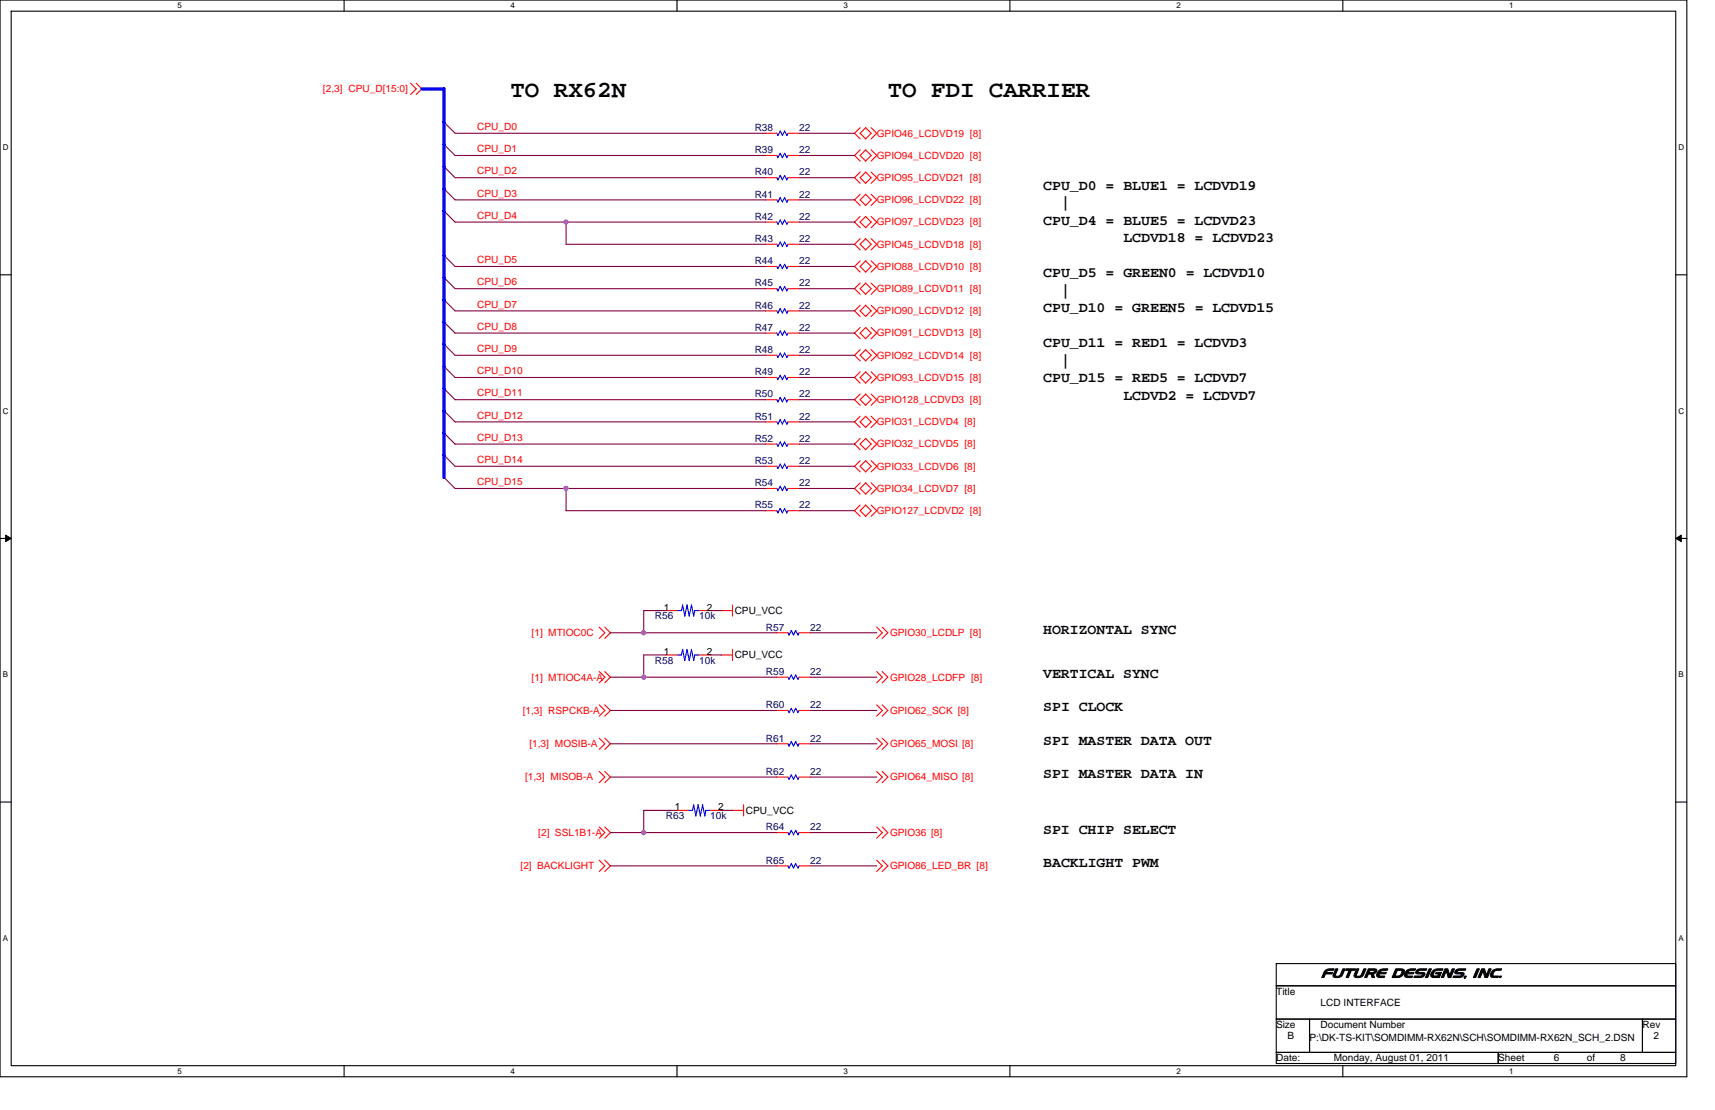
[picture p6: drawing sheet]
<svg xmlns="http://www.w3.org/2000/svg" width="432mm" height="279mm" viewBox="0 0 432 279" stroke-linecap="round" stroke-linejoin="round" font-family="sans-serif">
<path d="M0 0h424.7v271h-424.7zM2.8 2.8h419.1v265.4h-419.1z" fill="none" stroke="#000" stroke-width=".28"/>
<g fill="#fff">
<path d="M44.7 .3h1.1v2.2h-1.1z"/>
<path d="M44.7 268.5h1.1v2.3h-1.1z"/>
</g>
<path d="M86.6 0v2.8M86.6 268.2v2.8" fill="none" stroke="#000" stroke-width=".28"/>
<g fill="#fff">
<path d="M128.5 .3h1.2v2.2h-1.2z"/>
<path d="M128.5 268.5h1.2v2.3h-1.2z"/>
</g>
<path d="M170.5 0v2.8M170.5 268.2v2.8" fill="none" stroke="#000" stroke-width=".28"/>
<g fill="#fff">
<path d="M212.4 .3h1.1v2.2h-1.1z"/>
<path d="M212.4 268.5h1.1v2.3h-1.1z"/>
</g>
<path d="M254.3 0v2.8M254.3 268.2v2.8" fill="none" stroke="#000" stroke-width=".28"/>
<g fill="#fff">
<path d="M296.2 .3h1.1v2.2h-1.1z"/>
<path d="M296.2 268.5h1.1v2.3h-1.1z"/>
</g>
<path d="M338.1 0v2.8M338.1 268.2v2.8" fill="none" stroke="#000" stroke-width=".28"/>
<g fill="#fff">
<path d="M380 .3h1.1v2.2h-1.1z"/>
<path d="M380 268.5h1.1v2.3h-1.1z"/>
<path d="M.7 36h1.5v2.2h-1.5z"/>
<path d="M422.6 36h1.5v2.2h-1.5z"/>
<path d="M.7 102.3h1.5v2.3h-1.5z"/>
<path d="M422.6 102.3h1.5v2.3h-1.5z"/>
</g>
<path d="M0 69.2h2.8M421.9 69.2h2.8" fill="none" stroke="#000" stroke-width=".28"/>
<g fill="#fff">
<path d="M.7 168.7h1.4v2.2h-1.4z"/>
<path d="M422.6 168.7h1.3v2.2h-1.3z"/>
</g>
<path d="M0 135.5h2.8M421.9 135.5h2.8" fill="none" stroke="#000" stroke-width=".28"/>
<path d="M1.4 134.7l1.4 .8-1.4 .8zM421.9 135.5l1.4-.8v1.6z" fill="#000" stroke="#000" stroke-width=".25"/>
<g fill="#fff">
<path d="M.7 235.1h1.4v2.2h-1.4z"/>
<path d="M422.6 235.1h1.4v2.2h-1.4z"/>
</g>
<path d="M0 201.9h2.8M421.9 201.9h2.8M321.3 242.5h100.6v5.6h-100.6zM321.3 248.1h100.6v8.4h-100.6zM321.3 256.5h8.4v8.4h-8.4zM329.7 256.5h83.8v8.4h-83.8zM413.5 256.5h8.4v8.4h-8.4zM321.3 264.9h55.9v2.8h-55.9zM377.2 264.9h44.7v2.8h-44.7z" fill="none" stroke="#000" stroke-width=".28"/>
<g fill="none" stroke="#f00" stroke-width=".28">
<path d="M103.4 21l1.4 1.4-1.4 1.4M104.8 21l1.4 1.4-1.4 1.4M192.8 39.1h2.8M192.8 33.5h2.8M198.4 39.1h2.8M198.4 33.5h2.8M216.6 32.1l-1.4 1.4 1.4 1.5M216.6 37.7l-1.4 1.4 1.4 1.5M217.9 32.1l1.5 1.4-1.5 1.5M217.9 37.7l1.5 1.4-1.5 1.5M218 32.1l-1.4 1.4 1.4 1.5M218 37.7l-1.4 1.4 1.4 1.5"/>
<path d="M219.3 37.7l1.4 1.4-1.4 1.5M219.3 32.1l1.4 1.4-1.4 1.5M192.8 50.3h2.8M192.8 55.9h2.8M192.8 44.7h2.8M198.4 50.3h2.8M198.4 55.9h2.8M198.4 44.7h2.8M216.6 43.3l-1.4 1.4 1.4 1.4M216.6 48.9l-1.4 1.4 1.4 1.4M216.6 54.5l-1.4 1.4 1.4 1.4M217.9 43.3l1.5 1.4-1.5 1.4"/>
<path d="M217.9 48.9l1.5 1.4-1.5 1.4M217.9 54.5l1.5 1.4-1.5 1.4M218 43.3l-1.4 1.4 1.4 1.4M218 48.9l-1.4 1.4 1.4 1.4M218 54.5l-1.4 1.4 1.4 1.4M219.3 43.3l1.4 1.4-1.4 1.4M219.3 54.5l1.4 1.4-1.4 1.4M219.3 48.9l1.4 1.4-1.4 1.4M192.8 67.1h2.8M192.8 61.5h2.8M192.8 78.3h2.8M192.8 72.7h2.8"/>
<path d="M198.4 67.1h2.8M198.4 61.5h2.8M198.4 78.3h2.8M198.4 72.7h2.8M216.6 71.2l-1.4 1.5 1.4 1.4M216.6 65.7l-1.4 1.4 1.4 1.4M216.6 76.8l-1.4 1.5 1.4 1.4M216.6 60.1l-1.4 1.4 1.4 1.4M217.9 71.2l1.5 1.5-1.5 1.4M217.9 76.8l1.5 1.5-1.5 1.4M217.9 60.1l1.5 1.4-1.5 1.4M217.9 65.7l1.5 1.4-1.5 1.4"/>
<path d="M218 71.2l-1.4 1.5 1.4 1.4M218 76.8l-1.4 1.5 1.4 1.4M218 60.1l-1.4 1.4 1.4 1.4M218 65.7l-1.4 1.4 1.4 1.4M219.3 65.7l1.4 1.4-1.4 1.4M219.3 76.8l1.4 1.5-1.4 1.4M219.3 71.2l1.4 1.5-1.4 1.4M219.3 60.1l1.4 1.4-1.4 1.4M192.8 95h2.8M192.8 89.4h2.8M192.8 83.8h2.8M198.4 95h2.8"/>
<path d="M198.4 89.4h2.8M198.4 83.8h2.8M216.6 82.4l-1.4 1.4 1.4 1.5M216.6 88l-1.4 1.4 1.4 1.4M216.6 93.6l-1.4 1.4 1.4 1.4M216.6 99.2l-1.4 1.4 1.4 1.4M217.9 82.4l1.5 1.4-1.5 1.5M217.9 88l1.5 1.4-1.5 1.4M217.9 93.6l1.5 1.4-1.5 1.4M217.9 99.2l1.5 1.4-1.5 1.4M218 93.6l-1.4 1.4 1.4 1.4M218 82.4l-1.4 1.4 1.4 1.5"/>
<path d="M218 88l-1.4 1.4 1.4 1.4M218 99.2l-1.4 1.4 1.4 1.4M219.3 82.4l1.4 1.4-1.4 1.5M219.3 88l1.4 1.4-1.4 1.4M219.3 99.2l1.4 1.4-1.4 1.4M219.3 93.6l1.4 1.4-1.4 1.4M192.8 117.4h2.8M192.8 106.2h2.8M192.8 100.6h2.8M192.8 111.8h2.8M198.4 117.4h2.8M198.4 106.2h2.8"/>
<path d="M198.4 100.6h2.8M198.4 111.8h2.8M216.6 104.8l-1.4 1.4 1.4 1.4M216.6 110.4l-1.4 1.4 1.4 1.4M216.6 116l-1.4 1.4 1.4 1.4M217.9 110.4l1.5 1.4-1.5 1.4M217.9 104.8l1.5 1.4-1.5 1.4M217.9 116l1.5 1.4-1.5 1.4M218 104.8l-1.4 1.4 1.4 1.4M218 110.4l-1.4 1.4 1.4 1.4M218 116l-1.4 1.4 1.4 1.4M219.3 104.8l1.4 1.4-1.4 1.4"/>
<path d="M219.3 110.4l1.4 1.4-1.4 1.4M219.3 116l1.4 1.4-1.4 1.4M192.8 128.5h2.8M192.8 123h2.8M198.4 128.5h2.8M198.4 123h2.8M216.6 121.5l-1.4 1.5 1.4 1.4M216.6 127.1l-1.4 1.4 1.4 1.5M217.9 127.1l1.5 1.4-1.5 1.5M217.9 121.5l1.5 1.5-1.5 1.4M218 121.5l-1.4 1.5 1.4 1.4M218 127.1l-1.4 1.4 1.4 1.5"/>
<path d="M219.3 127.1l1.4 1.4-1.4 1.5M219.3 121.5l1.4 1.5-1.4 1.4M150.9 157.9l1.4 1.4-1.4 1.4M152.3 157.9l1.4 1.4-1.4 1.4M167.7 153.7h2.8M176 153.7h2.8M181.6 153.7h2.8M184.4 152.3v2.8M195.6 159.3h2.8M201.2 159.3h2.8M220.7 157.9l1.4 1.4-1.4 1.4M222.1 157.9l1.4 1.4-1.4 1.4"/>
<path d="M150.9 169l1.4 1.5-1.4 1.4M150.9 177.4l1.4 1.4-1.4 1.5M152.3 169l1.4 1.5-1.4 1.4M152.3 177.4l1.4 1.4-1.4 1.5M167.7 164.9h2.8M176 164.9h2.8M181.6 164.9h2.8M184.4 163.4v2.9M195.6 178.8h2.8M195.6 170.5h2.8M201.2 178.8h2.8M201.2 170.5h2.8"/>
<path d="M220.7 169l1.4 1.5-1.4 1.4M220.7 177.4l1.4 1.4-1.4 1.5M222.1 169l1.4 1.5-1.4 1.4M222.1 177.4l1.4 1.4-1.4 1.5M150.9 194.2l1.4 1.4-1.4 1.4M150.9 185.8l1.4 1.4-1.4 1.4M152.3 194.2l1.4 1.4-1.4 1.4M152.3 185.8l1.4 1.4-1.4 1.4M195.6 195.6h2.8M195.6 187.2h2.8M201.2 195.6h2.8M201.2 187.2h2.8"/>
<path d="M220.7 185.8l1.4 1.4-1.4 1.4M220.7 194.2l1.4 1.4-1.4 1.4M222.1 185.8l1.4 1.4-1.4 1.4M222.1 194.2l1.4 1.4-1.4 1.4M150.9 216.5l1.4 1.5-1.4 1.4M150.9 208.2l1.4 1.4-1.4 1.4M152.3 216.5l1.4 1.5-1.4 1.4M152.3 208.2l1.4 1.4-1.4 1.4M170.5 204h2.7M178.8 204h2.8M184.4 204h2.8M187.2 202.6v2.8"/>
<path d="M195.6 218h2.8M195.6 209.6h2.8M201.2 218h2.8M201.2 209.6h2.8M220.7 216.5l1.4 1.5-1.4 1.4M220.7 208.2l1.4 1.4-1.4 1.4M222.1 216.5l1.4 1.5-1.4 1.4M222.1 208.2l1.4 1.4-1.4 1.4"/>
</g>
<g fill="none" stroke="#00f" stroke-width=".28">
<path d="M195.6 39.1l.3 .6 .5-1.1 .6 1.1M195.6 33.5l.3 .6 .5-1.1 .6 1.1M198.1 39.7l-.6-1.1-.5 1.1M198.1 34.1l-.6-1.1-.5 1.1M198.4 39.1l-.3 .6M198.4 33.5l-.3 .6M195.6 55.9l.3 .6 .5-1.2 .6 1.2M195.6 44.7l.3 .6M196.4 49.7l.6 1.2M196.4 44.2l.6 1.1M196.4 49.8l-.5 1.1-.3-.6M196.4 44.2l-.5 1.1"/>
<path d="M197.5 49.7l.6 1.2M197.5 44.2l.6 1.1M197.5 49.8l-.5 1.1M197.5 44.2l-.5 1.1M198.1 56.5l-.6-1.2-.5 1.2M198.4 50.3l-.3 .6M198.4 55.9l-.3 .6M198.4 44.7l-.3 .6M195.6 67.1l.3 .5M195.6 61.5l.3 .6 .5-1.2 .6 1.1M195.6 78.2l.3 .6 .5-1.1 .6 1.1M195.6 72.6l.3 .6"/>
<path d="M196.4 72.1l.6 1.1M196.4 72.1l-.5 1.1M197 67.6l-.6-1.1-.5 1.1M197.5 72.1l.6 1.1M197.5 72.1l-.5 1.1M198.1 67.6l-.6-1.1-.5 1.1M198.1 62l-.6-1.1-.5 1.2M198.1 78.8l-.6-1.1-.5 1.1M198.4 67.1l-.3 .5M198.4 61.5l-.3 .6M198.4 78.3l-.3 .5M198.4 72.7l-.3 .5"/>
<path d="M195.6 95l.3 .6M195.6 89.4l.3 .6 .5-1.1 .6 1.1M195.6 83.8l.3 .6 .5-1.1 .6 1.1M196.4 94.4l.6 1.2M196.4 94.5l-.5 1.1M197.5 94.4l.6 1.2M197.5 94.5l-.5 1.1M198.1 90l-.6-1.1-.5 1.1M198.1 84.4l-.6-1.1-.5 1.1M198.4 95l-.3 .6M198.4 89.4l-.3 .6M198.4 83.8l-.3 .6"/>
<path d="M195.6 117.3l.3 .6M195.6 106.2l.3 .6 .5-1.2 .6 1.1M195.6 111.8l.3 .6 .5-1.2 .6 1.1M196.4 100l.6 1.2M196.4 100.1l-.5 1.1-.3-.6M197 117.9l-.6-1.1-.5 1.1M197.5 100l.6 1.2M197.5 100.1l-.5 1.1M198.1 117.9l-.6-1.1-.5 1.1M198.1 106.7l-.6-1.1-.5 1.2M198.1 112.3l-.6-1.1-.5 1.2M198.4 117.4l-.3 .5"/>
<path d="M198.4 106.2l-.3 .6M198.4 100.6l-.3 .6M198.4 111.8l-.3 .6M195.6 128.5l.3 .6 .5-1.1 .6 1.1M196.4 122.4l.6 1.1M196.4 122.4l-.5 1.1-.3-.6M197.5 122.4l.6 1.1M197.5 122.4l-.5 1.1M198.1 129.1l-.6-1.1-.5 1.1M198.4 128.5l-.3 .6M198.4 123l-.3 .5M171.9 152.3l.5 2.8 .6-2.8 .5 2.8 .6-2.8 .6 2.8 .2-1.4"/>
<path d="M171.9 152.3l-.3 1.4h-1.2M174.9 153.7h1.1M198.4 159.3l.3 .5M199.2 158.7l.6 1.1M199.2 158.7l-.6 1.2M200.3 158.7l.6 1.1M200.3 158.7l-.5 1.2M201.2 159.3l-.3 .6M171.9 163.5l.5 2.8M171.9 163.4l-.3 1.5h-1.2M172.4 166.3l.6-2.9 .5 2.9M173.5 166.3l.6-2.9 .6 2.9"/>
<path d="M176 164.9h-1.1l-.3 1.4M198.4 178.8l.2 .6 .6-1.1 .6 1.1 .5-1.1 .6 1.1 .3-.6M198.4 170.4l.2 .6 .6-1.1 .6 1.1 .5-1.1 .6 1.1 .3-.5M198.4 195.6l.3 .6M199.2 195l.6 1.2M199.2 186.6l.6 1.2 .5-1.1M199.2 195.1l-.6 1.1M199.2 186.7l-.6 1.1-.2-.6M200.3 195l.6 1.2M200.3 186.6l.6 1.2 .3-.6M200.3 195.1l-.5 1.1M201.2 195.6l-.3 .6"/>
<path d="M173.2 204h1.2l.2-1.4 .6 2.8M175.8 202.6l.5 2.8M175.8 202.6l-.6 2.8M176.9 202.6l.5 2.8 .3-1.4M176.9 202.6l-.6 2.8M177.7 204h1.1M198.4 217.9l.3 .6M198.4 209.5l.3 .6M199.2 209l.6 1.1M199.2 209l-.6 1.1M199.8 218.5l-.6-1.1-.6 1.1M200.3 209l.6 1.1"/>
<path d="M200.3 209l-.5 1.1M200.9 218.5l-.6-1.1-.5 1.1M201.2 218l-.3 .5M201.2 209.6l-.3 .5"/>
</g>
<g fill="none" stroke="#800040" stroke-width=".28">
<path d="M111.8 30.7l2.8 2.8h78.2M111.8 36.3l2.8 2.8h78.2M201.2 33.5h14M201.2 39.1h14M111.8 53.1l2.8 2.8h78.2M111.8 41.9l2.8 2.8h78.2M111.8 47.5l2.8 2.8h78.2M142.5 55.9v5.6h50.3M201.2 50.3h14M201.2 55.9h14M201.2 44.7h14M111.8 75.4l2.8 2.9h78.2"/>
<path d="M111.8 64.3l2.8 2.8h78.2M111.8 69.9l2.8 2.8h78.2M201.2 78.3h14M201.2 72.7h14M201.2 67.1h14M201.2 61.5h14M111.8 92.2l2.8 2.8M111.8 97.8l2.8 2.8M111.8 86.6l2.8 2.9M111.8 81l2.8 2.9M114.6 95h78.2M114.6 89.4h78.2"/>
<path d="M114.6 83.8h78.2M201.2 95h14M201.2 89.4h14M201.2 83.8h14M111.8 109l2.8 2.8M111.8 103.4l2.8 2.8M111.8 114.6l2.8 2.8M114.6 111.8h78.2M114.6 100.6h78.2M114.6 106.2h78.2M114.6 117.4h78.2M201.2 111.8h14"/>
<path d="M201.2 100.6h14M201.2 106.2h14M201.2 117.4h14M111.8 120.2l2.8 2.8M114.6 123h78.2M142.5 128.5h50.3M142.5 123v5.6M201.2 123h14M201.2 128.5h14M153.7 159.3h41.9M167.7 153.7h-5.6v5.6M178.8 153.7h2.9"/>
<path d="M204 159.3h16.8M153.7 170.5h41.9M153.7 178.8h41.9M167.7 164.9h-5.6v5.6M178.8 164.9h2.9M204 170.5h16.8M204 178.8h16.8M153.7 187.2h41.9M153.7 195.6h41.9M204 187.2h16.8M204 195.6h16.8M153.7 218h41.9"/>
<path d="M153.7 209.6h41.9M170.5 204h-8.4v5.6M181.6 204h2.8M204 218h16.8M204 209.6h16.8"/>
</g>
<path d="M106.2 22.4h5.6v97.8" fill="none" stroke="#00f" stroke-width=".83"/>
<g fill="#f0f" stroke="#f0f" stroke-width=".28">
<circle cx="142.5" cy="122.9" r=".54"/>
<circle cx="142.5" cy="55.9" r=".54"/>
<circle cx="162.1" cy="159.3" r=".54"/>
<circle cx="162.1" cy="170.4" r=".54"/>
<circle cx="162.1" cy="209.6" r=".54"/>
</g>
<g font-size="5.9">
<text x="128.5" y="24.5">TO RX62N</text>
<text x="223.5" y="24.5">TO FDI CARRIER</text>
</g>
<g font-size="3.6">
<text x="262.7" y="47.8">CPU_D0 = BLUE1 = LCDVD19</text>
<text x="267.1" y="52.2">|</text>
<text x="262.7" y="56.6">CPU_D4 = BLUE5 = LCDVD23</text>
<text x="282.9" y="61">LCDVD18 = LCDVD23</text>
<text x="262.7" y="69.8">CPU_D5 = GREEN0 = LCDVD10</text>
<text x="267.1" y="74.2">|</text>
<text x="262.7" y="78.6">CPU_D10 = GREEN5 = LCDVD15</text>
<text x="262.7" y="87.4">CPU_D11 = RED1 = LCDVD3</text>
<text x="267.1" y="91.8">|</text>
<text x="262.7" y="96.2">CPU_D15 = RED5 = LCDVD7</text>
<text x="282.8" y="100.6">LCDVD2 = LCDVD7</text>
<text x="262.7" y="159.5">HORIZONTAL SYNC</text>
<text x="262.7" y="170.7">VERTICAL SYNC</text>
<text x="262.7" y="179.1">SPI CLOCK</text>
<text x="262.7" y="187.5">SPI MASTER DATA OUT</text>
<text x="262.7" y="195.9">SPI MASTER DATA IN</text>
<text x="262.7" y="209.8">SPI CHIP SELECT</text>
<text x="262.7" y="218.2">BACKLIGHT PWM</text>
</g>
<text font-size="3.3" x="332.5" y="246.1">FUTURE DESIGNS, INC.</text>
<g font-size="2.5" fill="#f00">
<text x="81.3" y="23.2">[2,3] CPU_D[15:0]</text>
<text x="120.2" y="32.7">CPU_D0</text>
<text x="220.7" y="34.4">GPIO46_LCDVD19 [8]</text>
<text x="120.2" y="38.3">CPU_D1</text>
<text x="220.7" y="40">GPIO94_LCDVD20 [8]</text>
<text x="120.2" y="43.9">CPU_D2</text>
<text x="220.7" y="45.6">GPIO95_LCDVD21 [8]</text>
<text x="120.2" y="49.5">CPU_D3</text>
<text x="220.7" y="51.2">GPIO96_LCDVD22 [8]</text>
<text x="120.2" y="55.1">CPU_D4</text>
<text x="220.7" y="56.7">GPIO97_LCDVD23 [8]</text>
<text x="220.7" y="62.3">GPIO45_LCDVD18 [8]</text>
<text x="120.2" y="71.8">CPU_D6</text>
<text x="120.2" y="66.3">CPU_D5</text>
<text x="220.7" y="67.9">GPIO88_LCDVD10 [8]</text>
<text x="120.2" y="77.4">CPU_D7</text>
<text x="220.7" y="73.5">GPIO89_LCDVD11 [8]</text>
<text x="120.2" y="83">CPU_D8</text>
<text x="220.7" y="79.1">GPIO90_LCDVD12 [8]</text>
<text x="120.2" y="88.6">CPU_D9</text>
<text x="220.7" y="84.7">GPIO91_LCDVD13 [8]</text>
<text x="120.2" y="94.2">CPU_D10</text>
<text x="220.7" y="90.3">GPIO92_LCDVD14 [8]</text>
<text x="220.7" y="95.9">GPIO93_LCDVD15 [8]</text>
<text x="120.2" y="99.8">CPU_D11</text>
<text x="220.7" y="101.5">GPIO128_LCDVD3 [8]</text>
<text x="120.2" y="105.4">CPU_D12</text>
<text x="220.7" y="107">GPIO31_LCDVD4 [8]</text>
<text x="120.2" y="111">CPU_D13</text>
<text x="220.7" y="112.6">GPIO32_LCDVD5 [8]</text>
<text x="120.2" y="116.5">CPU_D14</text>
<text x="220.7" y="118.2">GPIO33_LCDVD6 [8]</text>
<text x="120.2" y="122.1">CPU_D15</text>
<text x="220.7" y="123.8">GPIO34_LCDVD7 [8]</text>
<text x="220.7" y="129.4">GPIO127_LCDVD2 [8]</text>
<text x="133.9" y="160.1">[1] MTIOC0C</text>
<text x="224.1" y="160.1">GPIO30_LCDLP [8]</text>
<text x="133.9" y="171.3">[1] MTIOC4A-A</text>
<text x="224.1" y="171.3">GPIO28_LCDFP [8]</text>
<text x="131.6" y="179.7">[1,3] RSPCKB-A</text>
<text x="224.1" y="179.7">GPIO62_SCK [8]</text>
<text x="133.3" y="188.1">[1,3] MOSIB-A</text>
<text x="224.1" y="188.1">GPIO65_MOSI [8]</text>
<text x="132.2" y="196.4">[1,3] MISOB-A</text>
<text x="224.1" y="196.4">GPIO64_MISO [8]</text>
<text x="135.5" y="210.4">[2] SSL1B1-A</text>
<text x="224.1" y="210.4">GPIO36 [8]</text>
<text x="131.1" y="218.8">[2] BACKLIGHT</text>
<text x="224.1" y="218.8">GPIO86_LED_BR [8]</text>
</g>
<g font-size="2.5" fill="#000080">
<text x="190" y="33">R38</text>
<text x="201.2" y="33">22</text>
<text x="190" y="38.6">R39</text>
<text x="201.2" y="38.6">22</text>
<text x="190" y="44.2">R40</text>
<text x="201.2" y="44.2">22</text>
<text x="190" y="49.8">R41</text>
<text x="201.2" y="49.8">22</text>
<text x="190" y="55.4">R42</text>
<text x="201.2" y="55.4">22</text>
<text x="190" y="60.9">R43</text>
<text x="201.2" y="60.9">22</text>
<text x="190" y="66.5">R44</text>
<text x="201.2" y="66.5">22</text>
<text x="190" y="77.7">R46</text>
<text x="190" y="72.1">R45</text>
<text x="201.2" y="77.7">22</text>
<text x="201.2" y="72.1">22</text>
<text x="190" y="83.3">R47</text>
<text x="201.2" y="83.3">22</text>
<text x="190" y="88.9">R48</text>
<text x="201.2" y="88.9">22</text>
<text x="190" y="94.5">R49</text>
<text x="201.2" y="94.5">22</text>
<text x="190" y="100.1">R50</text>
<text x="201.2" y="100.1">22</text>
<text x="190" y="105.6">R51</text>
<text x="201.2" y="105.6">22</text>
<text x="190" y="111.2">R52</text>
<text x="201.2" y="111.2">22</text>
<text x="190" y="116.8">R53</text>
<text x="201.2" y="116.8">22</text>
<text x="190" y="122.4">R54</text>
<text x="201.2" y="122.4">22</text>
<text x="190" y="128">R55</text>
<text x="201.2" y="128">22</text>
<text x="164.9" y="155.9">R56</text>
<text x="176" y="155.9">10k</text>
<text x="192.8" y="158.7">R57</text>
<text x="204" y="158.7">22</text>
<text x="164.9" y="167.1">R58</text>
<text x="176" y="167.1">10k</text>
<text x="192.8" y="169.9">R59</text>
<text x="204" y="169.9">22</text>
<text x="192.8" y="178.3">R60</text>
<text x="204" y="178.3">22</text>
<text x="192.8" y="186.7">R61</text>
<text x="204" y="186.7">22</text>
<text x="192.8" y="195.1">R62</text>
<text x="204" y="195.1">22</text>
<text x="167.7" y="206.2">R63</text>
<text x="178.8" y="206.2">10k</text>
<text x="192.8" y="209">R64</text>
<text x="204" y="209">22</text>
<text x="192.8" y="217.4">R65</text>
<text x="204" y="217.4">22</text>
</g>
<g font-size="2.5">
<text x="167.1" y="153.7">1</text>
<text x="178" y="153.7">2</text>
<text x="185" y="154.5">CPU_VCC</text>
<text x="167.1" y="164.8">1</text>
<text x="178" y="164.8">2</text>
<text x="185" y="165.7">CPU_VCC</text>
<text x="169.9" y="204">1</text>
<text x="180.8" y="204">2</text>
<text x="187.8" y="204.8">CPU_VCC</text>
<text x="321.3" y="250.4">Title</text>
<text x="332.5" y="253.2">LCD INTERFACE</text>
<text x="321.3" y="258.8">Size</text>
<text x="324.1" y="261.6">B</text>
<text x="329.7" y="262.1">P:\DK-TS-KIT\SOMDIMM-RX62N\SCH\SOMDIMM-RX62N_SCH_2.DSN</text>
<text x="332.5" y="258.8">Document Number</text>
<text x="413.5" y="258.8">Rev</text>
<text x="416.3" y="261.6">2</text>
<text x="321.3" y="267.1">Date:</text>
<text x="335.9" y="267.1">Monday, August 01, 2011</text>
<text x="377.2" y="267.1">Sheet</text>
<text x="391.2" y="267.1">6</text>
<text x="399.6" y="267.1">of</text>
<text x="407.9" y="267.1">8</text>
</g>
<g font-size="2">
<text x="44.7" y="2.1">5</text>
<text x="128.5" y="2.1">4</text>
<text x="212.4" y="2.1">3</text>
<text x="296.2" y="2.1">2</text>
<text x="380" y="2.1">1</text>
<text x=".7" y="37.8">D</text>
<text x="422.6" y="37.8">D</text>
<text x=".7" y="104.1">C</text>
<text x="422.6" y="104.1">C</text>
<text x=".7" y="170.5">B</text>
<text x="422.6" y="170.5">B</text>
<text x=".7" y="236.9">A</text>
<text x="422.6" y="236.9">A</text>
<text x="44.7" y="270.3">5</text>
<text x="128.5" y="270.3">4</text>
<text x="212.4" y="270.3">3</text>
<text x="296.2" y="270.3">2</text>
<text x="380" y="270.3">1</text>
</g>
</svg>
